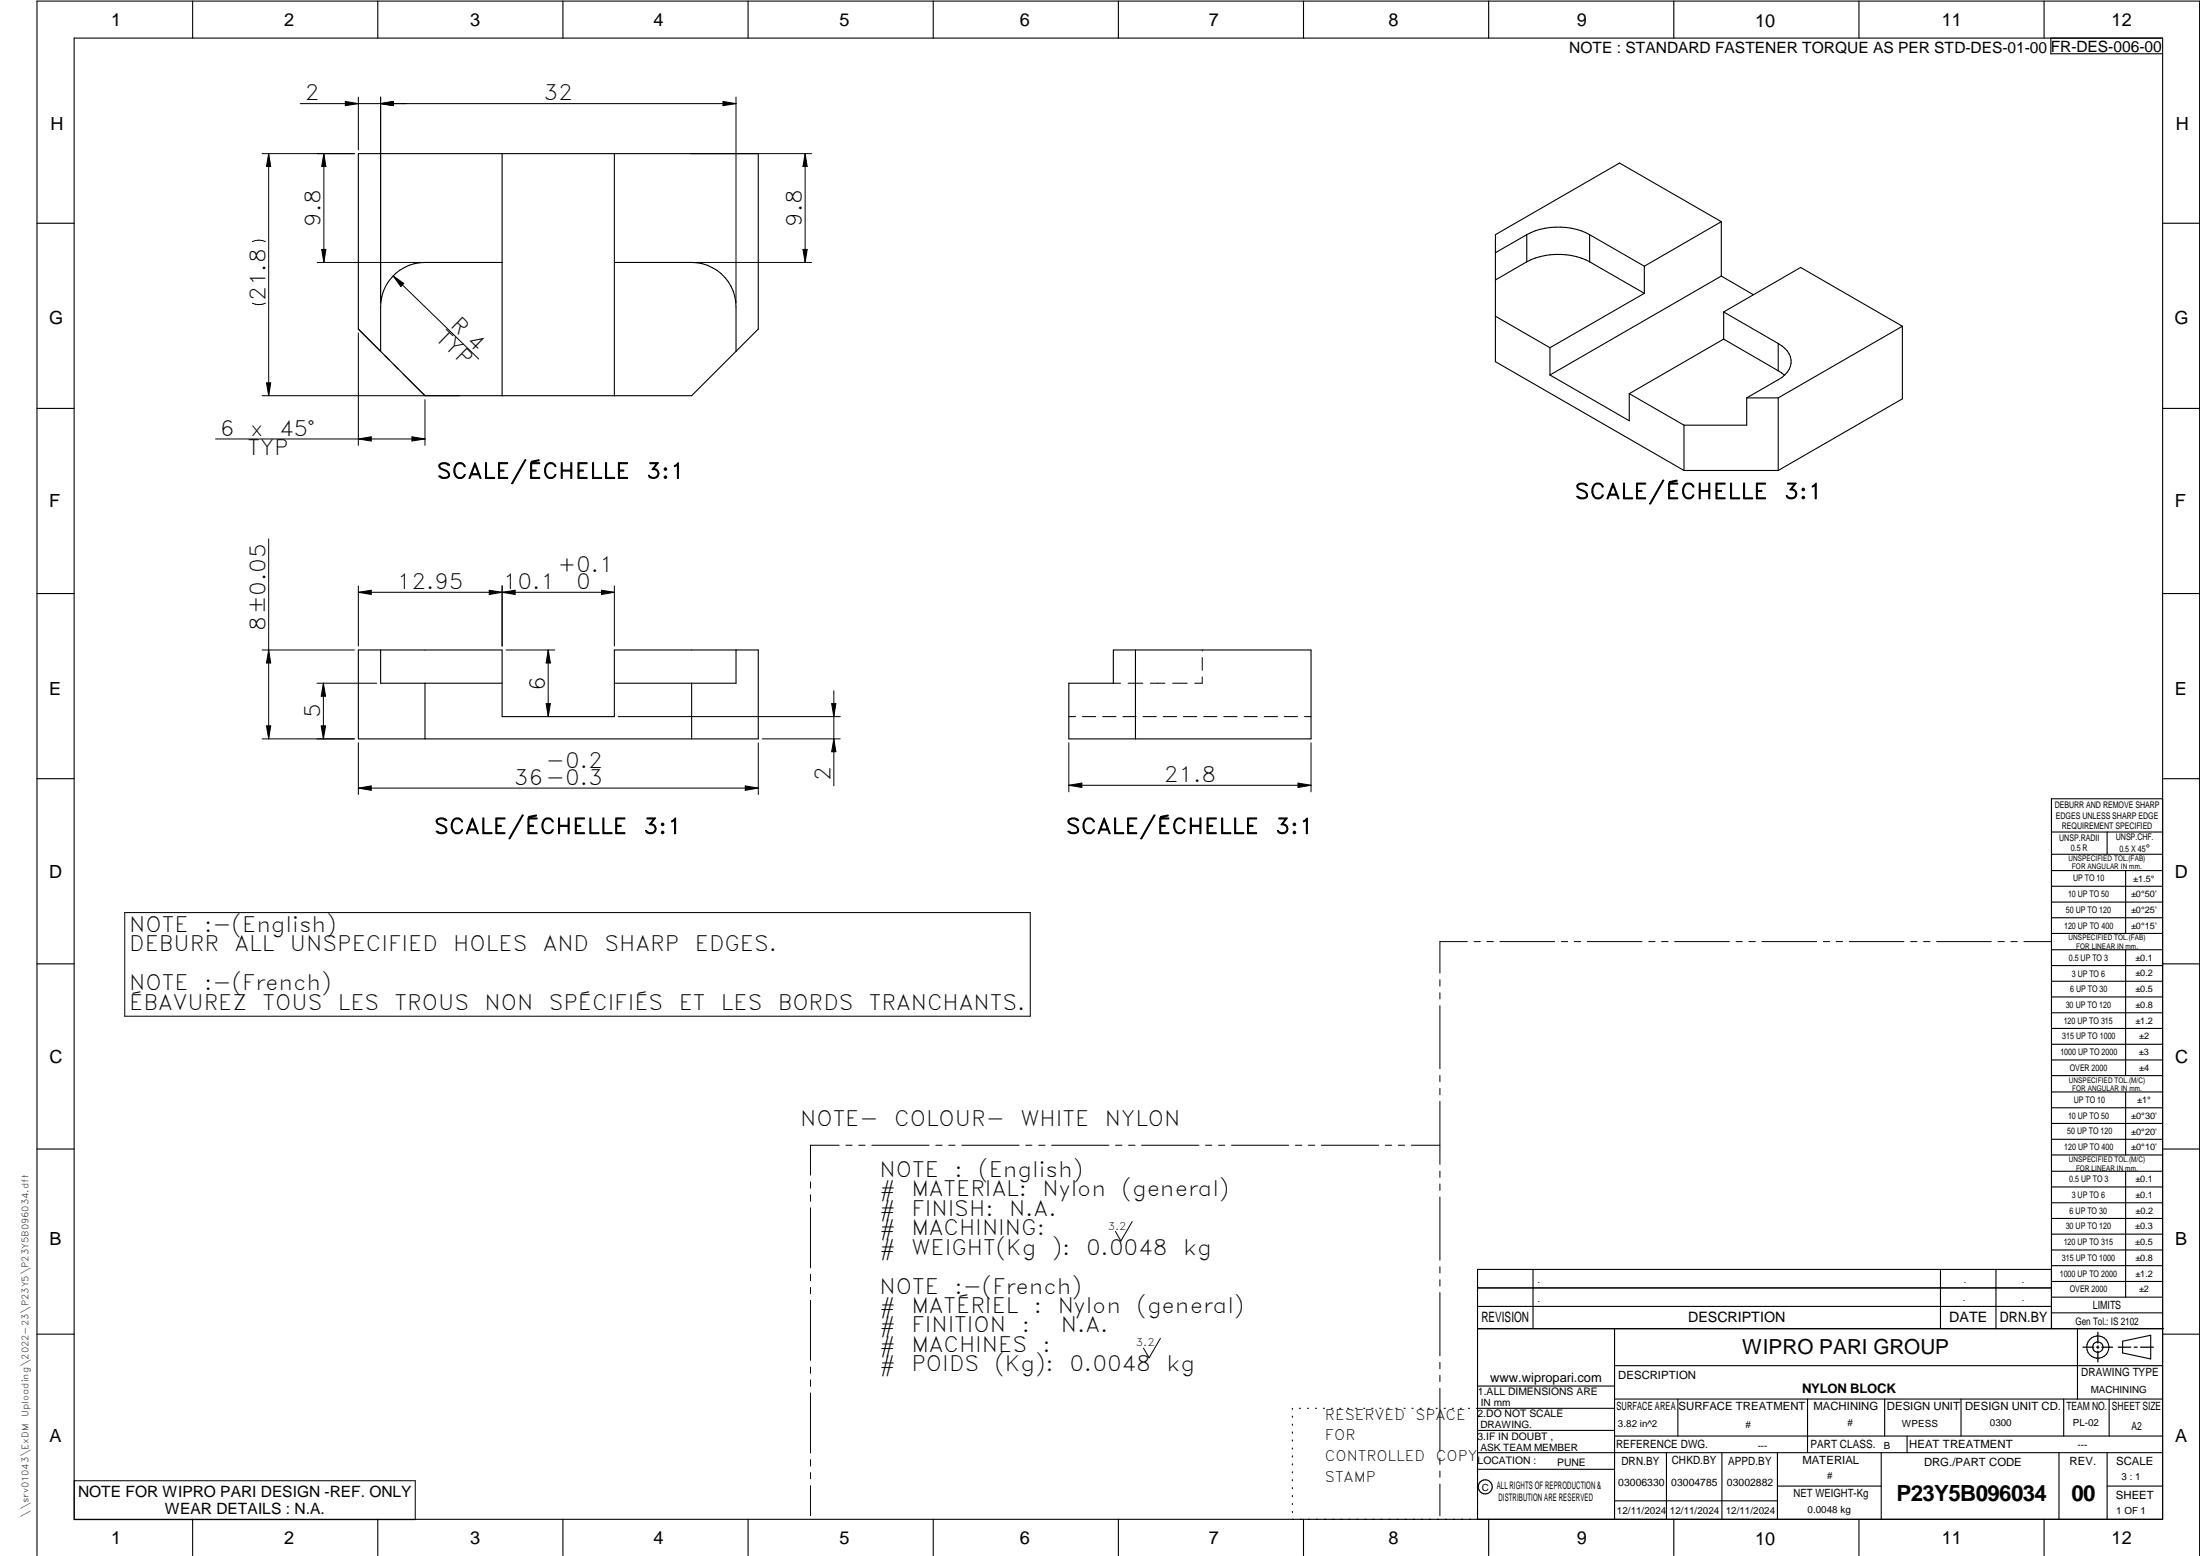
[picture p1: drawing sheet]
<svg xmlns="http://www.w3.org/2000/svg" width="594mm" height="420mm" viewBox="0 0 594 420" stroke-linecap="round" stroke-linejoin="round" font-family="sans-serif">
<g fill="none" stroke="#000" stroke-width=".3">
<path d="M20 10.3h564v400h-564zM52 .3v10M102 .3v10M152 .3v10M202 .3v10M252 .3v10M302 .3v10M352 .3v10M402 .3v10M452 .3v10M502 .3v10M552 .3v10"/>
<path d="M553.8 10.3v4.2h30.2M96.8 41.5h108v47.4l-18 17.9h-72l-18-17.9zM135.6 41.5v65.3M165.9 41.5v65.3M464.8 59.9l-27.5-15.9-33.5 19.4v34.3l50.9 29.3M464.8 59.9l-20.8 12M464.8 59.9v14.6M10 60.3h10M135.6 70.9h-20.8a11.9 11.9 0 0 0-12 11.9v12.1M165.9 70.9h20.9a11.9 11.9 0 0 1 11.9 11.9v12.1M412.3 70.7l-8.5 4.9M412.3 63.4l-8.5 4.8"/>
<path d="M412.3 63.4v7.3M412.3 63.4a18.6 18.6 0 0 1 17 0M429.3 63.4v7.3M429.3 70.7a19 19 0 0 0-17 0M429.3 63.4l14.7 8.5M429.3 70.7l14.7 8.5M444 79.2l-25.5 14.7M444 71.9v7.3M464.8 74.5l8.7 5.1M464.8 74.5l-46.3 26.8M584 60.3h10M403.8 85.4l14.7 8.5"/>
<path d="M418.5 93.9v7.4M465.4 84.2l20.8-12 27.5 15.9M465.4 84.2v7.4M465.4 91.6l-25.4 14.7M465.4 84.2l14.8 8.6M465.4 91.6l14.8 8.5M480.2 92.8v7.3M480.2 92.8a5.4 5.4 0 0 1 3.3 6.1 6.4 6.4 0 0 1-3.3 3.6l-8.5 4.9M513.7 88.1v19.6l-33.5 19.3M513.7 88.1l-33.5 19.3M10 110.3h10M418.5 101.3l21.5 12.3v-7.3"/>
<path d="M440 106.3l14.7 8.5M454.7 114.8v12.2M471.7 107.4h8.5M471.7 107.4v7.4h-17M480.2 107.4v19.6M480.2 100.1l1.7 1.2M584 110.3h10M454.7 127h25.5M10 160.3h10M96.8 175.5h38.8v18h30.3v-18h38.9v24h-108zM102.8 175.5v9h32.8M198.7 175.5v9h-32.8"/>
<path d="M306.6 175.5v24M584 160.3h10M114.8 184.5v15M186.8 184.5v15M288.6 184.5h12v-9h53.4v24h-65.4zM10 210.3h10M584 215.7h-30v143.1M584 210.3h10M554 224.7h30M554 230.7h30M554 235.1h30M554 239.3h30"/>
<path d="M569 224.7v6M574 235.1v17M554 243.6h30M554 247.8h30M554 252.1h30M554 256.5h30M574 256.5v33.9M10 260.3h10M554 260.7h30M554 265h30M554 269.2h30M554 273.5h30"/>
<path d="M554 277.7h30M584 260.3h10M554 282h30M554 286.2h30M554 290.4h30M554 294.9h30M554 299.1h30M574 294.9v17M10 310.3h10M554 303.4h30M554 307.6h30M554 311.9h30"/>
<path d="M554 316.3h30M574 316.3v34M584 310.3h10M554 320.5h30M554 324.8h30M554 329h30M554 333.2h30M554 337.5h30M399 358.8h185.2M399 352.8h155M399 347.8h155M414 342.8v16"/>
<path d="M436 358.8v51.5M524 342.8v16M539 342.8v16M554 341.8h30M554 346h30M554 350.3h30M554 354.5h30M554 342.8h-155v67.5M561 358.8v19M10 360.3h10M399 374.3h37M436 377.8h148"/>
<path d="M453.1 377.8v10M488.1 377.8v14.5M508.9 377.8v10M529.5 377.8v10M557.3 377.8v10M569.5 377.8v10M573.2 362.2l7.6-1.6v6.3l-7.6-1.6zM584 368.8h-148M584 360.3h10M349 380.3v.3M349 382.4v.3M349 384.6v.3"/>
<path d="M349 386.7v.3M349 388.8v.3M349 391v.3M349 393.1v.3M349 395.3v.3M349 397.4v.3M349 399.5v.3M350.9 380.3h.2M353.1 380.3h.2M355.2 380.3h.3M357.4 380.3h.3M359.6 380.3h.3"/>
<path d="M361.7 380.3h.3M363.9 380.3h.3M366.1 380.3h.3M368.3 380.3h.2M370.4 380.3h.3M372.6 380.3h.3M374.8 380.3h.3M376.9 380.3h.4M379.1 380.3h.3M381.3 380.3h.3M383.4 380.3h.4M385.6 380.3h.3"/>
<path d="M387.8 380.3h.3M390 380.3h.3M392.2 380.3h.3M394.3 380.3h.3M396.5 380.3h.3M398.7 380.3h37.3M399 396.7h37M399 392.3h185M399 386.2h37M436 387.8h148M450 392.3v18M465 392.3v18"/>
<path d="M480 392.3v18M508 392.3v18M515 387.8v4.5M556 392.3v18M569 392.3v18M52 410.3v9.7M102 410.3v9.7M152 410.3v9.7M202 410.3v9.7M252 410.3v9.7M302 410.3v9.7M349 401.7v.3"/>
<path d="M349 403.8v.4M349 406v.3M349 408.1v.3M352 410.3v9.7M402 410.3v9.7M436 405.3h44M452 410.3v9.7M480 401.3h28M502 410.3v9.7M552 410.3v9.7M569 401.3h15M10 420v-419.7h584v419.7"/>
<circle cx="566.5" cy="363.7" r="1.39"/>
<circle cx="566.5" cy="363.8" r="3"/>
<circle cx="401.1" cy="401.5" r="1.9"/>
</g>
<g fill="none" stroke="#000" stroke-width=".27">
<path d="M81.1 28h117.6M93.3 27.4l3.5 .6-3.5 .5zM96.8 26.2v14.2M102.8 28l3.4-.6v1.1zM102.8 26.2v55.6M195.2 27.4l3.5 .6-3.5 .5zM198.7 26.2v55.6M70.8 41.5h24.9M72.6 41.5v65.3M72.6 41.5l.5 3.5h-1.1zM87.5 41.5l.5 3.5h-1.1zM87.5 41.5v29.4"/>
<path d="M186.4 41.5h32.8M217.4 41.5l.6 3.5h-1.2zM217.4 41.5v29.4M68.1 65.2a4.2 4.2 0 0 1 3.6 0M85.7 70.9h28M86.9 67.4h1.1l-.5 3.5zM106.2 74.5l23.1 22.4M106.2 74.5l2.8 2-.8 .9zM187.8 70.9h31.4M216.8 67.4h1.2l-.6 3.5zM68.1 81.9a4.2 4.2 0 0 0 3.6 0M96.8 88.9l5.9 5.8"/>
<path d="M96.8 89.9v30.4M103.9 96l1.2 1.2M106.4 98.5l1.2 1.2M58.2 118.5h56.6M70.8 106.8h53.3M72 103.4h1.1l-.5 3.4zM96.8 118.5l3.4-.6v1.2zM108.8 101l6 5.8M111.2 117.9l3.6 .6-3.6 .6zM114.8 107.9v12.4M72.6 145.5v54M96.8 158.2v16.3"/>
<path d="M96.8 159.9l3.4-.5v1.1zM96.8 159.9h69.1M132.1 159.4l3.5 .5-3.5 .6zM135.6 158.2v16.3M135.6 159.9l3.5-.5v1.1zM162.4 159.4l3.5 .5-3.5 .6zM165.9 158.2v16.3M70.8 175.5h24.9M72.6 175.5l.5 3.5h-1.1zM136.6 175.5h13.2M148 175.5l.6 3.5h-1.1zM148 175.5v18"/>
<path d="M324.6 175.5v.3M324.6 177.5v3.5M70.8 199.5h24.9M72 196h1.1l-.5 3.5zM85.6 184.5h16.1M86.7 196h1.2l-.6 3.5zM87.3 184.5l.6 3.5h-1.2zM87.3 184.5v15M147.5 190h1.1l-.6 3.5zM167 193.5h59.9M205.8 199.5h21.1M224.6 190h1.1l-.5 3.5z"/>
<path d="M225.2 199.5l.5 3.5h-1.1zM225.2 186.5v25.7M288.6 193.5h1.8M292.3 193.5h3.6M297.8 193.5h3.6M300.6 184.5h2M303.2 193.5h3.6M304.6 184.5h4M308.6 193.5h3.6M314.1 193.5h3.6M314.6 184.5h-4M316.6 184.5h4"/>
<path d="M319.6 193.5h3.6M324.6 182.8v1.7h-2M325 193.5h3.6M330.4 193.5h3.6M335.9 193.5h3.6M341.4 193.5h3.6M346.8 193.5h3.6M352.2 193.5h1.8M96.8 212.8l3.4-.6v1.2zM96.8 200.6v13.9M96.8 212.8h108M201.2 212.2l3.6 .6-3.6 .6z"/>
<path d="M204.8 200.6v13.9M288.6 200.6v13.2M288.6 212h65.4M288.6 212l3.5-.5v1.1zM350.5 211.5l3.5 .5-3.5 .6zM354 200.6v13.2M33.7 246.4h244.5v28h-244.5zM396.2 254.3h-7.4v8.5M398.1 254.3h1.6M401.5 254.3h1.8M405 254.3h14.8M421.6 254.3h1.7"/>
<path d="M425.1 254.3h1.7M428.6 254.3h14.8M445.2 254.3h1.7M448.7 254.3h1.7M452.2 254.3h14.8M468.8 254.3h1.7M472.3 254.3h1.7M475.8 254.3h14.8M492.4 254.3h1.7M495.8 254.3h1.8M499.4 254.3h14.7M516 254.3h1.6"/>
<path d="M519.4 254.3h1.8M522.9 254.3h14.8M539.5 254.3h1.7M543 254.3h1.7M546.5 254.3h7.4M388.8 264.5v1.8M388.8 268.1v1.6M388.8 271.6v17M388.8 290.4v1.7M388.8 293.9v1.7M388.8 297.4v17M218.9 319.2v1.6"/>
<path d="M226.6 309.2h-7.7v8.1M228.4 309.2h1.7M231.9 309.2h1.7M235.4 309.2h15.5M252.7 309.2h1.7M256.2 309.2h1.7M259.7 309.2h15.5M277 309.2h1.7M280.5 309.2h1.7M284 309.2h15.5M301.2 309.2h1.8M304.8 309.2h1.7"/>
<path d="M308.3 309.2h15.5M325.5 309.2h1.7M329.1 309.2h1.6M332.6 309.2h15.4M349.8 309.2h1.7M353.3 309.2h1.7M356.8 309.2h15.5M374.1 309.2h1.7M377.6 309.2h1.7M381.1 309.2h7.7M388.8 316.2v1.7M388.8 319.7v1.7"/>
<path d="M218.9 322.6v1.8M218.9 326.1v16.2M305.7 329.9l-3 5.2-1.5-2.6M388.8 323.2v17.1M218.9 344.1v1.8M218.9 347.6v1.7M218.9 351.2v16.1M388.8 342.1v1.6M388.8 345.6v1.7M388.8 349v17.1M218.9 369.1v1.7M218.9 372.6v1.8"/>
<path d="M218.9 376.1v16.2M313.3 361.4l-3 5.2-1.5-2.6M388.8 367.9v1.7M388.8 371.4v1.7M388.8 374.9v17M20.1 399.8h92v10.5h-92zM218.9 394.1v1.8M218.9 397.6v1.7M388.8 393.7v1.7M388.8 397.2v1.7M218.9 401.2v8.1M388.8 400.7v8.6"/>
</g>
<path d="M566.5 359.7v3M562.5 363.8h2.9M566.1 363.8h.7M566.5 363.4v.7M566.5 364.9v2.8M567.6 363.8h2.9M572 363.8h3.4M576.3 363.8h.8M578 363.8h3.5" fill="none" stroke="#000" stroke-width=".34"/>
<g fill="#000">
<path d="M93.3 27.4l3.5 .6-3.5 .5zM102.8 28l3.4-.6v1.1zM195.2 27.4l3.5 .6-3.5 .5zM72.6 41.5l.5 3.5h-1.1zM87.5 41.5l.5 3.5h-1.1zM217.4 41.5l.6 3.5h-1.2zM86.9 67.4h1.1l-.5 3.5zM106.2 74.5l2.8 2-.8 .9zM216.8 67.4h1.2l-.6 3.5zM72 103.4h1.1l-.5 3.4zM96.8 118.5l3.4-.6v1.2zM111.2 117.9l3.6 .6-3.6 .6z"/>
<path d="M96.8 159.9l3.4-.5v1.1zM132.1 159.4l3.5 .5-3.5 .6zM135.6 159.9l3.5-.5v1.1zM162.4 159.4l3.5 .5-3.5 .6zM72.6 175.5l.5 3.5h-1.1zM148 175.5l.6 3.5h-1.1zM72 196h1.1l-.5 3.5zM86.7 196h1.2l-.6 3.5zM87.3 184.5l.6 3.5h-1.2zM147.5 190h1.1l-.6 3.5zM224.6 190h1.1l-.5 3.5zM96.8 212.8l3.4-.6v1.2z"/>
<path d="M201.2 212.2l3.6 .6-3.6 .6zM225.2 199.5l.5 3.5h-1.1zM288.6 212l3.5-.5v1.1zM350.5 211.5l3.5 .5-3.5 .6z"/>
</g>
<g font-size="6">
<text x="512.1" y="405.2">P23Y5B096034</text>
<text x="559.4" y="405.2">00</text>
</g>
<g font-size="5.7">
<text x="82.3" y="27.1">2</text>
<text x="146.8" y="27.1">32</text>
<text x="86.6" y="61.3" transform="rotate(-90 86.6 61.3)">9.8</text>
<text x="216.5" y="61.3" transform="rotate(-90 216.5 61.3)">9.8</text>
<text x="71.7" y="81.2" transform="rotate(-90 71.7 81.2)">21.8</text>
<text x="121.4" y="88.1" transform="rotate(44 121.4 88.1)">R 4</text>
<text x="117.3" y="91.4" transform="rotate(44 117.3 91.4)">TYP</text>
<text x="59.4" y="117.6">6</text>
<text x="67.6" y="117.6">x</text>
<text x="75.3" y="117.6">45°</text>
<text x="66.8" y="122.9">TYP</text>
<text x="117.9" y="129.2">SCALE/ÉCHELLE</text>
<text x="174.5" y="129.2">3:1</text>
<text x="425.2" y="134.7">SCALE/ÉCHELLE</text>
<text x="481.8" y="134.7">3:1</text>
<text x="150.6" y="154.5">+0.1</text>
<text x="107.1" y="159.1">12.95</text>
<text x="135.8" y="159.1">10.1</text>
<text x="155.6" y="159.1">0</text>
<text x="71.7" y="170.5" transform="rotate(-90 71.7 170.5)">8±0.05</text>
<text x="147.2" y="186.5" transform="rotate(-90 147.2 186.5)">6</text>
<text x="86.4" y="194" transform="rotate(-90 86.4 194)">5</text>
<text x="147.4" y="207.4">-0.2</text>
<text x="138.8" y="211.9">36-0.3</text>
<text x="224.3" y="211" transform="rotate(-90 224.3 211)">2</text>
<text x="314.3" y="211.2">21.8</text>
<text x="117.2" y="225.1">SCALE/ÉCHELLE</text>
<text x="173.8" y="225.1">3:1</text>
<text x="287.8" y="225.1">SCALE/ÉCHELLE</text>
<text x="344.4" y="225.1">3:1</text>
<text x="34.9" y="251.7">NOTE</text>
<text x="55.1" y="251.7">:-(English)</text>
<text x="34.9" y="256.9">DEBURR</text>
<text x="63.4" y="256.9">ALL</text>
<text x="78.3" y="256.9">UNSPECIFIED</text>
<text x="122.4" y="256.9">HOLES</text>
<text x="146.6" y="256.9">AND</text>
<text x="163.2" y="256.9">SHARP</text>
<text x="187.6" y="256.9">EDGES.</text>
<text x="34.9" y="267.4">NOTE</text>
<text x="55.1" y="267.4">:-(French)</text>
<text x="34.9" y="272.7">ÉBAVUREZ</text>
<text x="70.9" y="272.7">TOUS</text>
<text x="91.2" y="272.7">LES</text>
<text x="106.5" y="272.7">TROUS</text>
<text x="130.8" y="272.7">NON</text>
<text x="148.2" y="272.7">SPÉCIFIÉS</text>
<text x="183.3" y="272.7">ET</text>
<text x="194.7" y="272.7">LES</text>
<text x="210" y="272.7">BORDS</text>
<text x="234.6" y="272.7">TRANCHANTS.</text>
<text x="216.1" y="304">NOTE-</text>
<text x="241.5" y="304">COLOUR-</text>
<text x="275.5" y="304">WHITE</text>
<text x="298.3" y="304">NYLON</text>
<text x="237.5" y="317.8">NOTE</text>
<text x="257.7" y="317.8">:</text>
<text x="264.1" y="317.8">(English)</text>
<text x="237.5" y="323">#</text>
<text x="246.1" y="323">MATERIAL:</text>
<text x="281.6" y="323">Nylon</text>
<text x="302.9" y="323">(general)</text>
<text x="237.5" y="328.3">#</text>
<text x="246.1" y="328.3">FINISH:</text>
<text x="272.5" y="328.3">N.A.</text>
<text x="237.5" y="333.5">#</text>
<text x="246.1" y="333.5">MACHINING:</text>
<text x="237.5" y="338.8">#</text>
<text x="246.1" y="338.8">WEIGHT(Kg</text>
<text x="284" y="338.8">):</text>
<text x="293.3" y="338.8">0.0048</text>
<text x="319.5" y="338.8">kg</text>
<text x="237.5" y="349.3">NOTE</text>
<text x="257.7" y="349.3">:-(French)</text>
<text x="237.5" y="354.5">#</text>
<text x="237.5" y="359.8">#</text>
<text x="246.1" y="354.5">MATÉRIEL</text>
<text x="246.1" y="359.8">FINITION</text>
<text x="275.9" y="359.8">:</text>
<text x="279.2" y="354.5">:</text>
<text x="285.6" y="354.5">Nylon</text>
<text x="286.5" y="359.8">N.A.</text>
<text x="306.9" y="354.5">(general)</text>
<text x="237.5" y="365">#</text>
<text x="246.1" y="365">MACHINES</text>
<text x="281.5" y="365">:</text>
<text x="237.5" y="370.3">#</text>
<text x="246.1" y="370.3">POIDS</text>
<text x="268.5" y="370.3">(Kg):</text>
<text x="288.8" y="370.3">0.0048</text>
<text x="315" y="370.3">kg</text>
</g>
<text font-size="5.6" x="470.5" y="365.5">WIPRO PARI GROUP</text>
<g font-size="4.9">
<text x="30" y="6.9">1</text>
<text x="76.7" y="6.9">2</text>
<text x="127" y="6.9">3</text>
<text x="176.5" y="6.9">4</text>
<text x="226.7" y="6.9">5</text>
<text x="275.4" y="6.9">6</text>
<text x="326.4" y="6.9">7</text>
<text x="375" y="6.9">8</text>
<text x="425.8" y="6.9">9</text>
<text x="473.9" y="7.3">10</text>
<text x="524.3" y="6.9">11</text>
<text x="570.2" y="6.9">12</text>
<text x="13.6" y="35.1">H</text>
<text x="587.6" y="35.1">H</text>
<text x="13.2" y="87.5">G</text>
<text x="587.2" y="87.5">G</text>
<text x="13.2" y="137">F</text>
<text x="587.2" y="137">F</text>
<text x="13.2" y="187.6">E</text>
<text x="587.2" y="187.6">E</text>
<text x="13.2" y="237">D</text>
<text x="587.2" y="237">D</text>
<text x="13.4" y="287.1">C</text>
<text x="587.4" y="287.1">C</text>
<text x="13.4" y="336.2">B</text>
<text x="587.4" y="336.2">B</text>
<text x="13.4" y="389.3">A</text>
<text x="587.4" y="389.3">A</text>
<text x="30" y="416.9">1</text>
<text x="76.7" y="416.9">2</text>
<text x="127" y="416.9">3</text>
<text x="176.5" y="416.9">4</text>
<text x="226.7" y="416.9">5</text>
<text x="275.4" y="416.9">6</text>
<text x="326.4" y="416.9">7</text>
<text x="375" y="416.9">8</text>
<text x="425.8" y="416.9">9</text>
<text x="473.9" y="417.3">10</text>
<text x="524.3" y="416.9">11</text>
<text x="570.2" y="416.9">12</text>
</g>
<g font-size="4.2">
<text x="423.7" y="14.3">NOTE : STANDARD FASTENER TORQUE AS PER STD-DES-01-00</text>
<text x="553.8" y="14">FR-DES-006-00</text>
<text x="21.1" y="404.3">NOTE FOR WIPRO PARI DESIGN -REF. ONLY</text>
<text x="44.5" y="408.8">WEAR DETAILS : N.A.</text>
</g>
<g font-size="3.9">
<text x="400" y="357.1">REVISION</text>
<text x="455.9" y="357.1">DESCRIPTION</text>
<text x="526.4" y="357.1">DATE</text>
<text x="540" y="357.1">DRN.BY</text>
<text x="357.8" y="383.3">RESERVED</text>
<text x="382.3" y="383.3">SPACE</text>
<text x="357.8" y="388.9">FOR</text>
<text x="357.8" y="394.5">CONTROLLED</text>
<text x="387.8" y="394.5">COPY</text>
<text x="357.8" y="400">STAMP</text>
</g>
<text font-size="3.6" x="486.6" y="376.1">NYLON BLOCK</text>
<text font-size="3.5" x="402.4" y="373.3">www.wipropari.com</text>
<g font-size="3.1">
<text x="565.1" y="353.5">LIMITS</text>
<text x="562" y="371.7">DRAWING TYPE</text>
<text x="437" y="372.3">DESCRIPTION</text>
<text x="436.5" y="380.8">SURFACE AREA</text>
<text x="453.3" y="380.8">SURFACE TREATMENT</text>
<text x="489.7" y="380.8">MACHINING</text>
<text x="509.5" y="380.8">DESIGN UNIT</text>
<text x="530.6" y="380.8">DESIGN UNIT CD.</text>
<text x="558" y="380.6">TEAM NO.</text>
<text x="570.3" y="380.7">SHEET SIZE</text>
<text x="575.6" y="386.1">A2</text>
<text x="436.4" y="391.1">REFERENCE DWG.</text>
<text x="437.8" y="395.5">DRN.BY</text>
<text x="451.4" y="395.4">CHKD.BY</text>
<text x="466.6" y="395.5">APPD.BY</text>
<text x="486.7" y="395.4">MATERIAL</text>
<text x="488.9" y="390.9">PART CLASS.</text>
<text x="515.6" y="390.9">HEAT TREATMENT</text>
<text x="519.6" y="395.9">DRG./PART CODE</text>
<text x="558.9" y="395.5">REV.</text>
<text x="571.4" y="395.6">SCALE</text>
<text x="484.3" y="404.2">NET WEIGHT-Kg</text>
<text x="571.4" y="404.7">SHEET</text>
</g>
<text font-size="3" x="579.5" y="230.1">°</text>
<g font-size="2.8">
<text x="299.1" y="332.1">3.2</text>
<text x="560.4" y="357.7">Gen Tol.: IS 2102</text>
<text x="306.7" y="363.6">3.2</text>
<text x="399.1" y="376.6">1.ALL DIMENSIONS ARE</text>
<text x="399" y="382.7">2.DO NOT SCALE</text>
<text x="399" y="388.7">3.IF IN DOUBT ,</text>
<text x="399" y="395.4">LOCATION :</text>
<text x="420.5" y="396">PUNE</text>
<text x="404.2" y="402">ALL RIGHTS OF REPRODUCTION &amp;</text>
<text x="437" y="401.2">03006330</text>
<text x="451.3" y="401.2">03004785</text>
<text x="466.3" y="401.2">03002882</text>
<text x="404.7" y="405.4">DISTRIBUTION ARE RESERVED</text>
</g>
<g font-size="2.7">
<text x="564.6" y="376.2">MACHINING</text>
<text x="399.9" y="379.7">IN mm</text>
<text x="399.7" y="385.7">DRAWING.</text>
<text x="436.9" y="385.4">3.82 in^2</text>
<text x="471.4" y="385.5">#</text>
<text x="498.9" y="385">#</text>
<text x="513.6" y="385.3">WPESS</text>
<text x="537.3" y="385.1">0300</text>
<text x="559.7" y="385.1">PL-02</text>
<text x="399.7" y="391.8">ASK TEAM MEMBER</text>
<text x="474.6" y="391.2">---</text>
<text x="508.7" y="391.2">B</text>
<text x="561" y="391.1">---</text>
<text x="493.4" y="399.5">#</text>
<text x="572.8" y="399.7">3 : 1</text>
<text x="400.1" y="402.5">C</text>
<text x="436.6" y="408.7">12/11/2024</text>
<text x="450.9" y="408.8">12/11/2024</text>
<text x="466" y="408.9">12/11/2024</text>
<text x="488.1" y="408.5">0.0048 kg</text>
<text x="571.4" y="408.7">1 OF 1</text>
</g>
<g font-size="2.5">
<text x="554.9" y="218.3">DEBURR AND REMOVE SHARP</text>
<text x="555.2" y="221">EDGES UNLESS SHARP EDGE</text>
<text x="556.1" y="227.1">UNSP.RADII</text>
<text x="556.8" y="223.8">REQUIREMENT SPECIFIED</text>
<text x="571.4" y="226.9">UNSP.CHF.</text>
<text x="559.2" y="229.9">0.5 R</text>
<text x="572.3" y="230.1">0.5 X 45</text>
<text x="559.8" y="238">UP TO 10</text>
<text x="576.1" y="238.1">±1.5°</text>
<text x="558.5" y="242.2">10 UP TO 50</text>
<text x="575.5" y="242.3">±0°50'</text>
<text x="557.4" y="250.7">120 UP TO 400</text>
<text x="557.9" y="246.5">50 UP TO 120</text>
<text x="575.5" y="250.7">±0°15'</text>
<text x="575.5" y="246.5">±0°25'</text>
<text x="558.7" y="259.4">0.5 UP TO 3</text>
<text x="559.5" y="263.7">3 UP TO 6</text>
<text x="576.6" y="263.6">±0.2</text>
<text x="576.6" y="259.4">±0.1</text>
<text x="559" y="267.9">6 UP TO 30</text>
<text x="576.6" y="267.9">±0.5</text>
<text x="557.8" y="272.2">30 UP TO 120</text>
<text x="576.6" y="272.2">±0.8</text>
<text x="556.9" y="280.7">315 UP TO 1000</text>
<text x="557.3" y="276.4">120 UP TO 315</text>
<text x="576.6" y="276.4">±1.2</text>
<text x="577.7" y="280.7">±2</text>
<text x="556.4" y="284.9">1000 UP TO 2000</text>
<text x="577.6" y="284.9">±3</text>
<text x="558.9" y="289.2">OVER 2000</text>
<text x="577.7" y="289.3">±4</text>
<text x="560" y="297.9">UP TO 10</text>
<text x="577.1" y="297.9">±1°</text>
<text x="558.5" y="302.1">10 UP TO 50</text>
<text x="575.5" y="302.1">±0°30'</text>
<text x="557.4" y="310.6">120 UP TO 400</text>
<text x="558.2" y="306.3">50 UP TO 120</text>
<text x="575.5" y="310.6">±0°10'</text>
<text x="575.5" y="306.4">±0°20'</text>
<text x="558.8" y="319.2">0.5 UP TO 3</text>
<text x="559.4" y="323.4">3 UP TO 6</text>
<text x="576.6" y="319.2">±0.1</text>
<text x="576.6" y="323.5">±0.1</text>
<text x="558.9" y="327.7">6 UP TO 30</text>
<text x="576.7" y="327.7">±0.2</text>
<text x="557.8" y="332">30 UP TO 120</text>
<text x="576.6" y="332">±0.3</text>
<text x="556.8" y="340.5">315 UP TO 1000</text>
<text x="557.3" y="336.3">120 UP TO 315</text>
<text x="576.6" y="336.3">±0.5</text>
<text x="576.6" y="340.5">±0.8</text>
<text x="415.2" y="346.4">.</text>
<text x="530.3" y="346.5">.</text>
<text x="545.9" y="346.4">.</text>
<text x="556.2" y="344.7">1000 UP TO 2000</text>
<text x="576.6" y="344.7">±1.2</text>
<text x="415.2" y="351.5">.</text>
<text x="530" y="351.3">.</text>
<text x="545.9" y="351.4">.</text>
<text x="558.9" y="349">OVER 2000</text>
<text x="577.6" y="349">±2</text>
</g>
<g font-size="2.4">
<text x="7.7" y="382.7" transform="rotate(-90 7.7 382.7)">Uploading\2022-23\P23Y5\P23Y5B096034.dft</text>
<text x="7.7" y="409.8" transform="rotate(-90 7.7 409.8)">\\srv01043\ExDM</text>
</g>
<g font-size="2.1">
<text x="558.5" y="232.4">UNSPECIFIED TOL.(FAB)</text>
<text x="559.5" y="234.7">FOR ANGULAR IN mm.</text>
<text x="558.6" y="253.9">UNSPECIFIED TOL.(FAB)</text>
<text x="560.7" y="256.3">FOR LINEAR IN mm.</text>
<text x="558.7" y="292.3">UNSPECIFIED TOL.(M/C)</text>
<text x="559.6" y="294.7">FOR ANGULAR IN mm.</text>
<text x="558.7" y="313.7">UNSPECIFIED TOL.(M/C)</text>
<text x="560.6" y="316.1">FOR LINEAR IN mm.</text>
</g>
</svg>
